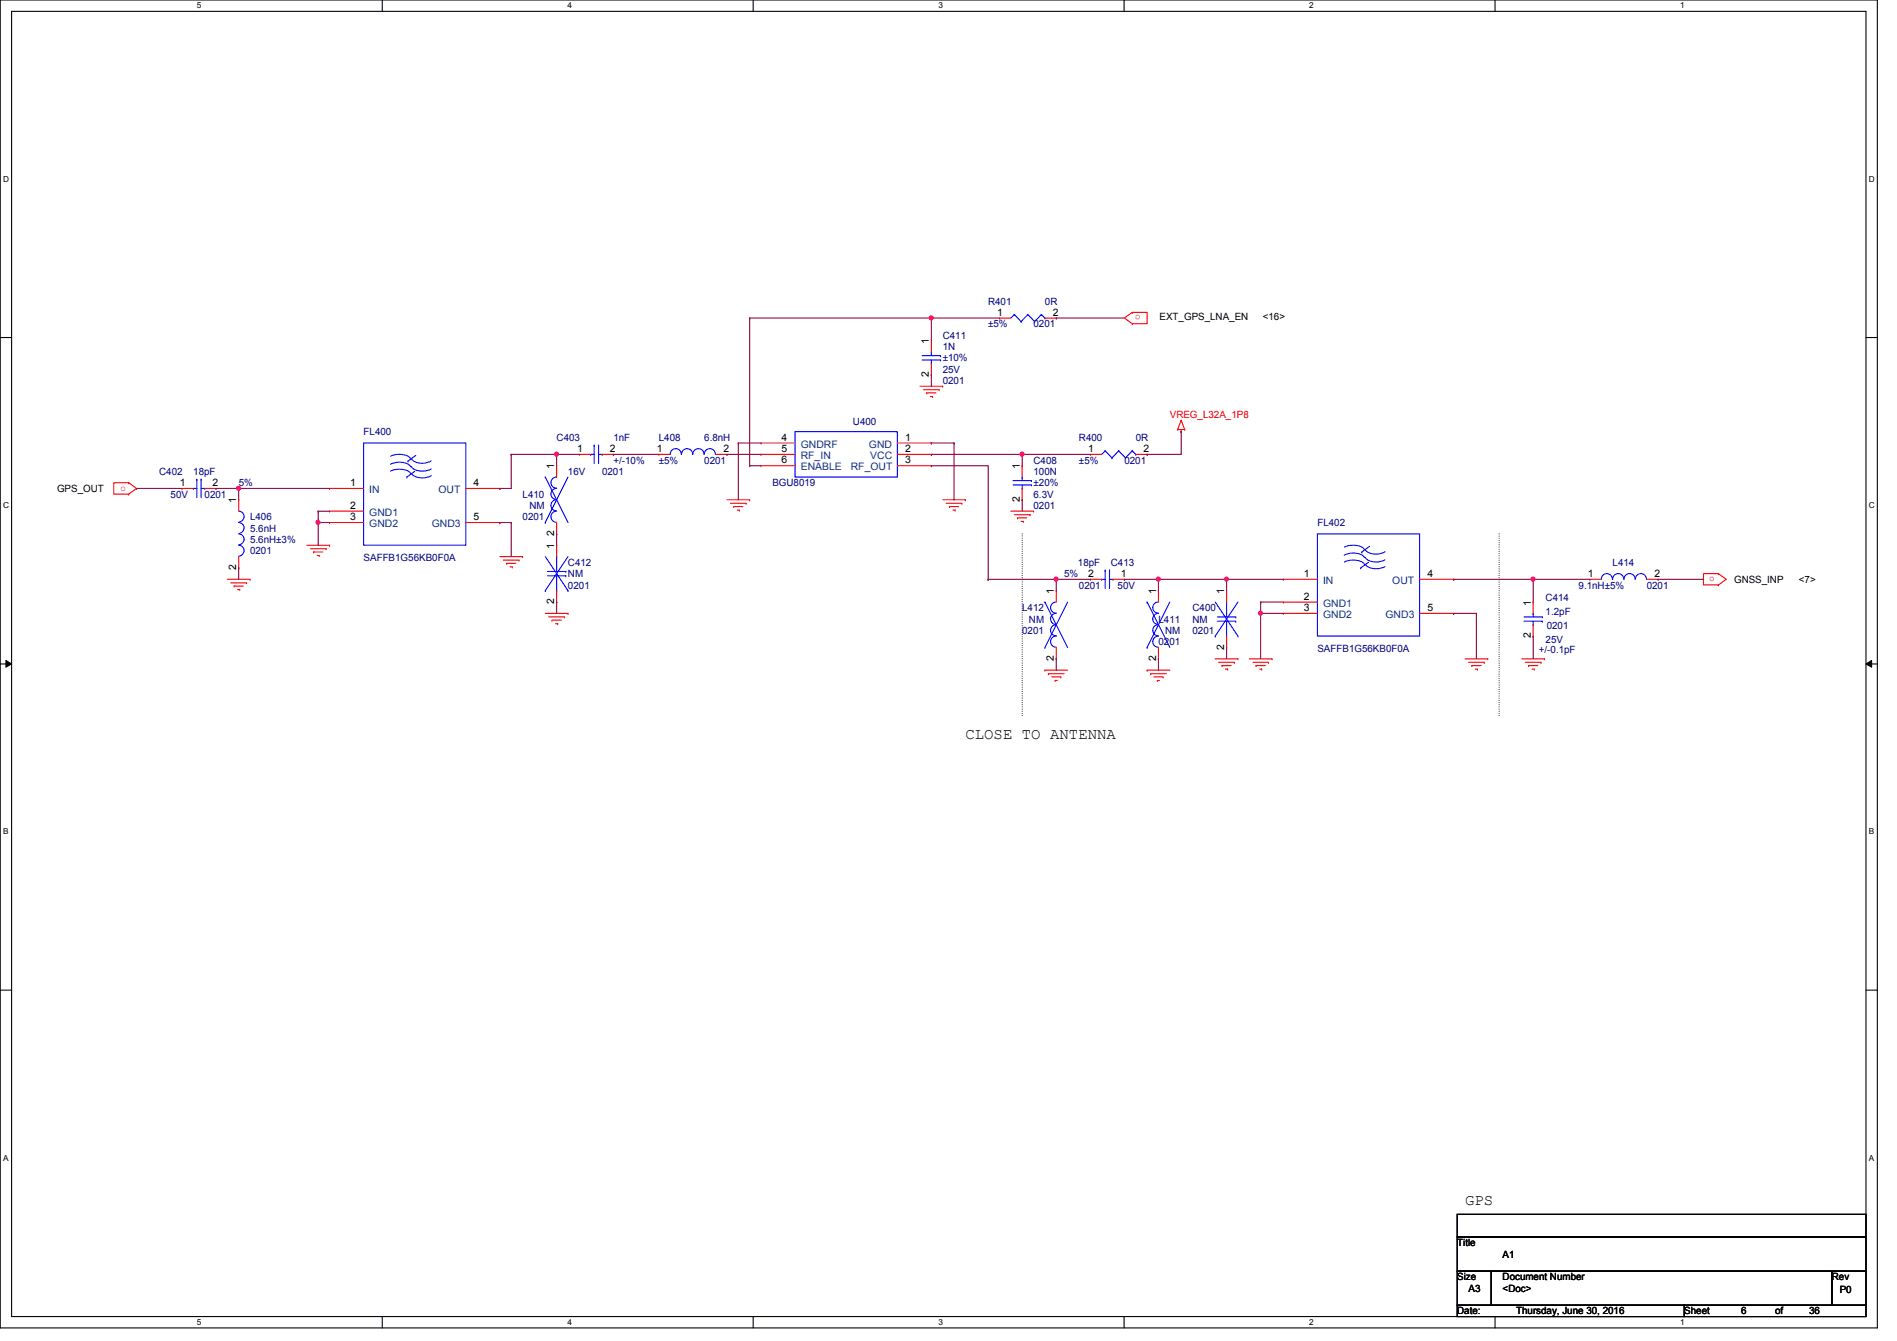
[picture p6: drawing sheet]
<svg xmlns="http://www.w3.org/2000/svg" width="297mm" height="210mm" viewBox="0 0 297 210" stroke-linecap="round" stroke-linejoin="round" font-family="sans-serif">
<path d="M0 0h294v207.9h-294zM1.8 1.8h290.4v204.3h-290.4z" fill="none" stroke="#000" stroke-width=".17"/>
<g fill="#fff">
<path d="M30.8 .2h.7v1.4h-.7z"/>
<path d="M30.8 206.2h.7v1.4h-.7z"/>
</g>
<path d="M59.9 0v1.8M59.9 206.1v1.8" fill="none" stroke="#000" stroke-width=".17"/>
<g fill="#fff">
<path d="M88.9 .2h.6v1.4h-.6z"/>
<path d="M88.9 206.2h.6v1.4h-.6z"/>
</g>
<path d="M117.9 0v1.8M117.9 206.1v1.8" fill="none" stroke="#000" stroke-width=".17"/>
<g fill="#fff">
<path d="M146.9 .2h.7v1.4h-.7z"/>
<path d="M146.9 206.2h.7v1.4h-.7z"/>
</g>
<path d="M176 0v1.8M176 206.1v1.8" fill="none" stroke="#000" stroke-width=".17"/>
<g fill="#fff">
<path d="M205 .2h.7v1.4h-.7z"/>
<path d="M205 206.2h.7v1.4h-.7z"/>
</g>
<path d="M234.1 0v1.8M234.1 206.1v1.8" fill="none" stroke="#000" stroke-width=".17"/>
<g fill="#fff">
<path d="M263.1 .2h.7v1.4h-.7z"/>
<path d="M263.1 206.2h.7v1.4h-.7z"/>
<path d="M.5 27.3h.9v1.4h-.9z"/>
<path d="M292.6 27.3h.9v1.4h-.9z"/>
<path d="M.5 78.4h.9v1.4h-.9z"/>
<path d="M292.6 78.4h.9v1.4h-.9z"/>
</g>
<path d="M0 52.8h1.8M292.2 52.8h1.8" fill="none" stroke="#000" stroke-width=".17"/>
<g fill="#fff">
<path d="M.5 129.5h.8v1.4h-.8z"/>
<path d="M292.6 129.5h.9v1.4h-.9z"/>
</g>
<path d="M0 103.9h1.8M292.2 103.9h1.8" fill="none" stroke="#000" stroke-width=".17"/>
<path d="M.9 103.4l.9 .5-.9 .5zM292.2 103.9l.9-.5v1z" fill="#000"/>
<path d="M.9 103.4l.9 .5-.9 .5zM292.2 103.9l.9-.5v1z" fill="none" stroke="#000" stroke-width=".16"/>
<g fill="#fff">
<path d="M.5 180.5h.8v1.4h-.8z"/>
<path d="M292.6 180.5h.9v1.4h-.9z"/>
</g>
<path d="M0 155h1.8M292.2 155h1.8M228.2 190.1h64v3.5h-64zM228.2 193.6h64v5.4h-64zM228.2 199h5.3v5.3h-5.3zM233.5 199h53.3v5.3h-53.3zM286.8 199h5.4v5.3h-5.4zM228.2 204.3h35.5v1.8h-35.5zM263.7 204.3h28.5v1.8h-28.5z" fill="none" stroke="#000" stroke-width=".17"/>
<path d="M160.1 83.6h.1M234.7 83.6v28.4M160.1 112v-28.4M234.7 112h.1" fill="none" stroke="#000" stroke-width=".17" stroke-dasharray="0 .3"/>
<g fill="none" stroke="#f00" stroke-width=".17">
<path d="M145.8 53.3h.1M145.8 58.7h.1M145.8 53.3v1.8M145.8 56.9v1.8M156.5 49.8h.1M156.5 49.8h1.8M163.6 49.8h1.8M165.4 49.8h.1M177.3 50.7h.1M177.3 48.9h.1M177.3 48.9h2.3v1.8h-2.3M177.3 48.9l-1.2 .9 1.2 .9"/>
<path d="M20.1 75.6h.1M20.1 77.3h.1M20.1 75.6h-2.3v1.7h2.3M20.1 75.6l1.3 .9-1.3 .8M28.5 76.5h.1M28.5 76.5h1.8M32 76.5h1.8M33.8 76.5h.1M37.4 78.2h.1M37.4 78.2v1.8M51.6 76.5h.1M51.6 76.5h5.3"/>
<path d="M72.9 76.5h5.4M78.3 76.5h.1M87.2 72.9h.1M87.2 72.9v1.8M90.7 71.1h.1M90.7 71.1h1.8M94.3 71.1h1.8M96.1 71.1h.1M103.2 71.1h.1M103.2 71.1h1.7M112.1 71.1h1.7M113.8 71.1h.1"/>
<path d="M113.8 78.2h3.6M114.4 78.8h2.4M114.9 79.3h.1M114.9 79.3h1.4M115.4 79.8h.4M115.8 79.8h.1M116.8 78.8h.1M117.4 78.2h.1M119.2 69.3h.1M119.2 71.1h.1M119.2 72.9h.1M119.2 71.1h5.3"/>
<path d="M119.2 69.3h5.3M119.2 72.9h5.3M140.5 71.1h5.3M140.5 69.3h5.3M140.5 72.9h5.3M144.1 60.5h3.5M144.6 61h2.5M145.1 61.5h.1M145.1 61.5h1.5M145.7 62.1h.3M145.8 69.3h.1M145.8 71.1h.1"/>
<path d="M145.8 72.9h.1M146 62.1h.1M147.1 61h.1M147.6 60.5h.1M147.6 78.2h3.6M148.2 78.8h2.4M148.7 79.3h.1M148.7 79.3h1.4M149.2 79.8h.4M149.6 79.8h.1M150.6 78.8h.1M151.2 78.2h.1"/>
<path d="M160.1 72.9h.1M160.1 78.2h.1M160.1 72.9v1.8M160.1 76.5v1.7M170.7 71.1h.1M170.7 71.1h1.8M177.8 71.1h1.8M179.6 71.1h.1M184.4 67.2h.1M184.4 67.2h1.1M185 67.6h.1M185 65.8h.1"/>
<path d="M185 67.2v.4M185 65.8l-.6 1.4M185 65.8l.5 1.4M185.5 67.2h.1M35.6 90.7h3.6M36.1 91.2h2.5M36.7 91.7h.1M36.7 91.7h1.4M37.2 92.3h.3M37.4 88.9h.1M37.4 87.1v1.8M37.5 92.3h.1"/>
<path d="M38.6 91.2h.1M39.2 90.7h.1M48 85.3h3.6M48.6 85.9h2.5M49.1 86.4h.1M49.1 86.4h1.4M49.7 87h.3M50 87h.1M51.1 85.9h.1M51.6 85.3h.1M51.6 81.8h.1M51.6 80h.1"/>
<path d="M51.6 80h5.3M51.6 81.8h5.3M72.9 81.8h5.4M78.3 81.8h.1M78.3 87.1h3.5M78.8 87.7h2.5M79.3 88.2h.1M79.3 88.2h1.5M79.9 88.7h.3M80.2 88.7h.1M81.3 87.7h.1M81.8 87.1h.1"/>
<path d="M85.4 96h3.5M85.9 96.6h2.5M86.4 97.1h.1M86.4 97.1h1.5M87 97.6h.3M87.2 83.6h.1M87.2 85.3h.1M87.2 94.2h.1M87.2 81.8v1.8M87.2 85.3v1.8M87.2 92.5v1.7M87.3 97.6h.1"/>
<path d="M88.4 96.6h.1M88.9 96h.1M158.3 80h3.5M158.8 80.6h2.5M159.3 81.1h.1M159.3 81.1h1.5M159.9 81.6h.3M160.2 81.6h.1M161.3 80.6h.1M161.8 80h.1M165.4 92.5h.1M165.4 92.5v1.7"/>
<path d="M170.7 90.7h.1M170.7 90.7h1.8M174.3 90.7h1.8M176.1 90.7h.1M181.4 92.5h.1M181.4 92.5v1.7M192.1 92.5h.1M192.1 92.5v1.7M192.1 99.6v1.7M201 90.7h.1M201 96h.1M201 94.2h.1"/>
<path d="M201 90.7h5.3M201 96h5.3M201 94.2h5.3M222.3 90.7h5.3M222.3 96h5.3M227.6 90.7h.1M227.6 96h.1M240.1 94.2h.1M240.1 99.6h.1M240.1 94.2v1.8M240.1 97.8v1.8M249 90.7h.1"/>
<path d="M249 90.7h1.7M257.8 90.7h1.8M259.6 90.7h.1M269.1 89.8h.1M269.1 91.6h.1M269.1 89.8h-2.4v1.8h2.4M269.1 89.8l1.2 .9-1.2 .9M163.6 104.9h.1M163.6 104.9h3.6M164.2 105.5h.1M164.2 105.5h2.4M164.7 106h1.4"/>
<path d="M165.2 106.5h.1M165.2 106.5h.4M165.4 103.1h.1M165.4 101.3v1.8M166.1 106h.1M179.6 104.9h.1M179.6 104.9h3.6M180.2 105.5h.1M180.2 105.5h2.4M180.7 106h1.4M181.2 106.5h.1M181.2 106.5h.4"/>
<path d="M181.4 103.1h.1M181.4 101.3v1.8M182.1 106h.1M190.3 103.1h3.5M190.8 103.7h2.5M191.3 104.2h.1M191.3 104.2h1.5M191.9 104.7h.3M192.1 101.3h.1M192.2 104.7h.1M193.3 103.7h.1M193.8 103.1h.1"/>
<path d="M195.6 103.1h3.6M196.2 103.7h2.4M196.7 104.2h.1M196.7 104.2h1.4M197.2 104.7h.4M197.6 104.7h.1M198.6 103.7h.1M199.2 103.1h.1M229.4 103.1h3.6M230 103.7h2.4M230.5 104.2h.1M230.5 104.2h1.4"/>
<path d="M231 104.7h.3M231.3 104.7h.1M232.4 103.7h.1M233 103.1h.1M238.3 103.1h3.5M238.8 103.7h2.5M239.3 104.2h.1M239.3 104.2h1.5M239.9 104.7h.3M240.2 104.7h.1M241.3 103.7h.1M241.8 103.1h.1"/>
</g>
<g fill="none" stroke="#00f" stroke-width=".17">
<path d="M144.4 55.7h2.9M144.4 56.3h2.9M145.8 55.1h.1M145.8 56.9h.1M145.8 55.1v.6M145.8 56.3v.6M147.3 55.7h.1M147.3 56.3h.1M158.8 49.2h.1M158.8 49.2l-.5 .6M158.8 49.2l1.1 1.1M159.9 50.3h.1"/>
<path d="M160.9 49.2h.1M160.9 49.2l-1 1.1M160.9 49.2l1.1 1.1M162 50.3h.1M163.1 49.2h.1M163.1 49.2l-1.1 1.1M163.1 49.2l.5 .6M163.6 49.8h.1M30.3 76.5h.1M30.3 76.5h.5M30.8 75h.1M30.8 75v2.9"/>
<path d="M31.5 75h.1M31.5 75v2.9M31.5 76.5h.5M32 76.5h.1M56.9 69.3h16v16h-16zM61.1 72.7a3 3 0 0 1 3.1 .1l.1 .3M61.2 71.4a3.1 3.1 0 0 1 3 .2l.1 .2M61.2 73.7a3.2 3.2 0 0 1 2.9 .2l.2 .2M63.7 74.7h.1M63.9 72.2h.1M64.4 73a2.5 2.5 0 0 0 3.1 .4M64.4 74.1a2.5 2.5 0 0 0 3.1 .4"/>
<path d="M64.4 71.8a2.43 2.43 0 0 0 3.1 .3M64.9 73.8l-1.2 .9M65.1 71.3l-1.2 .9M85.4 74.7h.1M85.4 74.7l3.5 7.1M87.2 74.7a.87 .87 0 0 0-.9 .8 .87 .87 0 0 0 .9 .9M87.2 76.5a.87 .87 0 0 0-.9 .8 .87 .87 0 0 0 .9 .9M87.2 78.2a.87 .87 0 0 0-.9 .9 .87 .87 0 0 0 .9 .9M88.9 74.7l-3.5 7.1M92.5 71.1h.1M92.5 71.1h.5M93 69.7h.1"/>
<path d="M93 69.7v2.9M93.7 69.7h.1M93.7 69.7v2.9M93.7 71.1h.6M94.3 71.1h.1M104.9 71.1a.87 .87 0 0 1 .9-.9 .87 .87 0 0 1 .9 .9M106.7 71.1a.87 .87 0 0 1 .9-.9 .87 .87 0 0 1 .9 .9M108.5 71.1a.87 .87 0 0 1 .9-.9 .87 .87 0 0 1 .8 .9M110.3 71.1a.87 .87 0 0 1 .8-.9 .87 .87 0 0 1 .9 .9M124.5 67.6h16v7.1h-16zM158.6 75.2h2.9M158.6 75.9h2.9"/>
<path d="M160.1 74.7h.1M160.1 76.5h.1M160.1 74.7v.5M160.1 75.9v.6M161.5 75.2h.1M161.5 75.9h.1M173.1 70.6h.1M173.1 70.6l-.6 .5M173.1 70.6l1 1.1M174.1 71.7h.1M175.2 70.6h.1M175.2 70.6l-1.1 1.1"/>
<path d="M175.2 70.6l1 1.1M176.2 71.7h.1M177.3 70.6h.1M177.3 70.6l-1.1 1.1M177.3 70.6l.5 .5M177.8 71.1h.1M37.4 80a.87 .87 0 0 1 .8 .9 .87 .87 0 0 1-.8 .8M37.4 81.8a.87 .87 0 0 1 .8 .9 .87 .87 0 0 1-.8 .8M37.4 83.6a.87 .87 0 0 1 .8 .8 .87 .87 0 0 1-.8 .9M37.4 85.3a.87 .87 0 0 1 .8 .9 .87 .87 0 0 1-.8 .9M85.4 81.8h.1M85.4 92.5h.1"/>
<path d="M85.4 87.1l3.5 5.4M85.7 89.5h2.9M85.7 90.1h2.9M87.2 80a.87 .87 0 0 0-.9 .9 .87 .87 0 0 0 .9 .8M87.2 87.1h.1M87.2 92.5h.1M87.2 87.1v2.4M87.2 90.1v2.4M88.6 89.5h.1M88.6 90.1h.1M88.9 92.5h.1M88.9 87.1l-3.5 5.4"/>
<path d="M163.6 94.2h.1M163.6 94.2l3.6 7.1M165.4 94.2a.87 .87 0 0 0-.9 .9 .87 .87 0 0 0 .9 .9M165.4 96a.87 .87 0 0 0-.9 .9 .87 .87 0 0 0 .9 .8M165.4 97.8a.87 .87 0 0 0-.9 .9 .87 .87 0 0 0 .9 .8M165.4 99.6a.87 .87 0 0 0-.9 .8 .87 .87 0 0 0 .9 .9M167.2 94.2l-3.6 7.1M172.5 90.7h.1M172.5 90.7h.6M173.1 89.2h.1M173.1 89.2v2.9M173.7 89.2h.1"/>
<path d="M173.7 89.2v2.9M173.7 90.7h.6M174.3 90.7h.1M179.6 94.2h.1M179.6 94.2l3.6 7.1M181.4 94.2a.87 .87 0 0 0-.9 .9 .87 .87 0 0 0 .9 .9M181.4 96a.87 .87 0 0 0-.9 .9 .87 .87 0 0 0 .9 .8M181.4 97.8a.87 .87 0 0 0-.9 .9 .87 .87 0 0 0 .9 .8M181.4 99.6a.87 .87 0 0 0-.9 .8 .87 .87 0 0 0 .9 .9M183.2 94.2l-3.6 7.1M190.3 99.6h.1M190.3 94.2l3.5 5.4"/>
<path d="M190.6 96.6h2.9M190.6 97.2h2.9M192.1 94.2h.1M192.1 99.6h.1M192.1 94.2v2.4M192.1 97.2v2.4M193.5 96.6h.1M193.5 97.2h.1M193.8 99.6h.1M193.8 94.2l-3.5 5.4M206.3 83.6h16v16h-16zM210.5 86.9a3 3 0 0 1 3 .2l.2 .2"/>
<path d="M210.5 85.6a3.1 3.1 0 0 1 3 .2l.2 .3M210.5 88a3.2 3.2 0 0 1 3 .1l.2 .2M213.1 88.9h.1M213.2 86.4h.1M213.8 87.2a2.5 2.5 0 0 0 3.1 .4M213.8 88.3a2.5 2.5 0 0 0 3.1 .4M213.8 86a2.43 2.43 0 0 0 3.1 .4M214.3 88l-1.2 .9M214.5 85.5l-1.3 .9M238.6 96.6h2.9M238.6 97.2h2.9M240.1 96h.1"/>
<path d="M240.1 97.8h.1M240.1 96v.6M240.1 97.2v.6M241.5 96.6h.1M241.5 97.2h.1M250.7 90.7a.87 .87 0 0 1 .9-.9 .87 .87 0 0 1 .9 .9M252.5 90.7a.87 .87 0 0 1 .9-.9 .87 .87 0 0 1 .9 .9M254.3 90.7a.87 .87 0 0 1 .9-.9 .87 .87 0 0 1 .8 .9M256.1 90.7a.87 .87 0 0 1 .8-.9 .87 .87 0 0 1 .9 .9M163.6 101.3h.1M179.6 101.3h.1"/>
</g>
<path d="M37.4 76.5h.1M37.4 76.5h14.2" fill="none" stroke="#800040" stroke-width=".17"/>
<circle cx="37.4" cy="76.4" r=".32" fill="#f0f"/>
<circle cx="37.4" cy="76.4" r=".32" fill="none" stroke="#f0f" stroke-width=".17"/>
<path d="M49.8 80h.1M49.8 81.8h.1M49.8 80h1.8M49.8 81.8v3.5M49.8 81.8h1.8" fill="none" stroke="#800040" stroke-width=".17"/>
<circle cx="49.8" cy="81.8" r=".32" fill="#f0f"/>
<circle cx="49.8" cy="81.8" r=".32" fill="none" stroke="#f0f" stroke-width=".17"/>
<g fill="none" stroke="#800040" stroke-width=".17">
<path d="M145.8 58.7h.1M145.8 49.8h.1M145.8 58.7v1.8M145.8 49.8h10.7M33.8 76.5h.1M33.8 76.5h3.6M37.4 76.5h.1M37.4 76.5v1.7M78.3 76.5h.1M80 71.1h.1M80 71.1v5.4h-1.7M87.2 71.1h.1"/>
<path d="M87.2 71.1h3.5M87.2 71.1v1.8M96.1 71.1h.1M96.1 71.1h7.1M113.8 71.1h.1M113.8 71.1h5.4M115.6 69.3h.1M115.6 69.3h3.6M115.6 69.3v8.9M160.1 78.2h.1M160.1 78.2v1.8M179.6 71.1h.1"/>
<path d="M185 67.6h.1M185 67.6v3.5h-5.4M49.8 80h.1M49.8 80v1.8M78.3 81.8h.1M78.3 81.8h1.7M87.2 83.6h.1M87.2 94.2h.1M87.2 83.6v1.7M87.2 94.2v1.8"/>
</g>
<circle cx="145.8" cy="49.8" r=".32" fill="#f0f"/>
<circle cx="145.8" cy="49.8" r=".32" fill="none" stroke="#f0f" stroke-width=".17"/>
<g fill="none" stroke="#800040" stroke-width=".17">
<path d="M117.4 49.8h.1M117.4 49.8h28.4M117.4 49.8v23.1M145.8 49.8h.1M145.8 49.8v3.5M165.4 49.8h.1M165.4 49.8h10.7M80 71.1h.1M80 71.1h7.2M117.4 72.9h.1M117.4 72.9h1.8M154.7 72.9v17.8"/>
<path d="M160.1 71.1h.1M160.1 71.1v1.8M160.1 71.1h10.6M154.7 90.7h.1"/>
</g>
<circle cx="87.1" cy="71.1" r=".32" fill="#f0f"/>
<circle cx="87.1" cy="71.1" r=".32" fill="none" stroke="#f0f" stroke-width=".17"/>
<path d="M21.4 76.5h.1M21.4 76.5h7.1M145.8 72.9h.1M145.8 71.1h.1M145.8 72.9h8.9M145.8 71.1h14.3M80 81.8h.1M80 81.8v5.3" fill="none" stroke="#800040" stroke-width=".17"/>
<circle cx="160" cy="71.1" r=".32" fill="#f0f"/>
<circle cx="160" cy="71.1" r=".32" fill="none" stroke="#f0f" stroke-width=".17"/>
<g fill="none" stroke="#800040" stroke-width=".17">
<path d="M145.8 69.3h.1M145.8 69.3h3.6M149.4 69.3h.1M149.4 69.3v8.9M37.4 88.9h.1M37.4 88.9v1.8M192.1 90.7h.1M192.1 90.7v1.8M197.4 94.2h.1M197.4 96h.1M197.4 94.2h3.6M197.4 94.2v1.8"/>
<path d="M197.4 96h3.6M192.1 101.3h.1M192.1 101.3v1.8"/>
</g>
<circle cx="197.4" cy="96" r=".32" fill="#f0f"/>
<circle cx="197.4" cy="96" r=".32" fill="none" stroke="#f0f" stroke-width=".17"/>
<path d="M192.1 90.7h.1M192.1 90.7h8.9M197.4 96h.1M197.4 96v7.1M227.6 90.7h.1M227.6 90.7h21.4M240.1 90.7h.1M240.1 90.7v3.5" fill="none" stroke="#800040" stroke-width=".17"/>
<circle cx="240" cy="90.7" r=".32" fill="#f0f"/>
<circle cx="240" cy="90.7" r=".32" fill="none" stroke="#f0f" stroke-width=".17"/>
<path d="M181.4 90.7h.1M181.4 90.7h10.7M227.6 96h.1M227.6 96h3.6M231.2 96h.1M231.2 96v7.1M240.1 99.6h.1M240.1 99.6v3.5M259.6 90.7h.1M259.6 90.7h7.1" fill="none" stroke="#800040" stroke-width=".17"/>
<circle cx="192" cy="90.7" r=".32" fill="#f0f"/>
<circle cx="192" cy="90.7" r=".32" fill="none" stroke="#f0f" stroke-width=".17"/>
<circle cx="181.4" cy="90.7" r=".32" fill="#f0f"/>
<circle cx="181.4" cy="90.7" r=".32" fill="none" stroke="#f0f" stroke-width=".17"/>
<path d="M165.4 90.7h.1M165.4 90.7v1.8M165.4 90.7h5.3M176.1 90.7h.1M176.1 90.7h5.3M181.4 90.7h.1M181.4 90.7v1.8M165.4 103.1h.1M165.4 103.1v1.8M181.4 103.1h.1M181.4 103.1v1.8" fill="none" stroke="#800040" stroke-width=".17"/>
<circle cx="165.4" cy="90.7" r=".32" fill="#f0f"/>
<circle cx="165.4" cy="90.7" r=".32" fill="none" stroke="#f0f" stroke-width=".17"/>
<path d="M154.7 90.7h.1M154.7 90.7h10.7" fill="none" stroke="#800040" stroke-width=".17"/>
<circle cx="37.4" cy="76.4" r=".32" fill="#f0f"/>
<circle cx="37.4" cy="76.4" r=".32" fill="none" stroke="#f0f" stroke-width=".17"/>
<circle cx="49.8" cy="81.8" r=".32" fill="#f0f"/>
<circle cx="49.8" cy="81.8" r=".32" fill="none" stroke="#f0f" stroke-width=".17"/>
<circle cx="145.8" cy="49.8" r=".32" fill="#f0f"/>
<circle cx="145.8" cy="49.8" r=".32" fill="none" stroke="#f0f" stroke-width=".17"/>
<circle cx="87.1" cy="71.1" r=".32" fill="#f0f"/>
<circle cx="87.1" cy="71.1" r=".32" fill="none" stroke="#f0f" stroke-width=".17"/>
<circle cx="160" cy="71.1" r=".32" fill="#f0f"/>
<circle cx="160" cy="71.1" r=".32" fill="none" stroke="#f0f" stroke-width=".17"/>
<circle cx="197.4" cy="96" r=".32" fill="#f0f"/>
<circle cx="197.4" cy="96" r=".32" fill="none" stroke="#f0f" stroke-width=".17"/>
<circle cx="240" cy="90.7" r=".32" fill="#f0f"/>
<circle cx="240" cy="90.7" r=".32" fill="none" stroke="#f0f" stroke-width=".17"/>
<circle cx="192" cy="90.7" r=".32" fill="#f0f"/>
<circle cx="192" cy="90.7" r=".32" fill="none" stroke="#f0f" stroke-width=".17"/>
<circle cx="181.4" cy="90.7" r=".32" fill="#f0f"/>
<circle cx="181.4" cy="90.7" r=".32" fill="none" stroke="#f0f" stroke-width=".17"/>
<circle cx="165.4" cy="90.7" r=".32" fill="#f0f"/>
<circle cx="165.4" cy="90.7" r=".32" fill="none" stroke="#f0f" stroke-width=".17"/>
<g font-size="2.5">
<text x="151.2" y="115.7">CLOSE TO ANTENNA</text>
<text x="229.4" y="188.6">GPS</text>
</g>
<g font-size="1.6" fill="#000080">
<text x="154.7" y="47.7">R401</text>
<text x="163.6" y="47.7">0R</text>
<text x="147.6" y="53">C411</text>
<text x="154.7" y="51.2">±5%</text>
<text x="161.8" y="51.2">0201</text>
<text x="147.6" y="54.8">1N</text>
<text x="147.6" y="58.3">25V</text>
<text x="147.6" y="56.6">±10%</text>
<text x="147.6" y="60.1">0201</text>
<text x="56.9" y="68.1">FL400</text>
<text x="87.2" y="69">C403</text>
<text x="96.1" y="69">1nF</text>
<text x="103.2" y="69">L408</text>
<text x="110.3" y="69">6.8nH</text>
<text x="133.6" y="66.5">U400</text>
<text x="168.9" y="69">R400</text>
<text x="177.8" y="69">0R</text>
<text x="24.9" y="74.3">C402</text>
<text x="26.7" y="77.9">50V</text>
<text x="30.3" y="74.3">18pF</text>
<text x="32" y="77.9">0201</text>
<text x="37.4" y="76.1">5%</text>
<text x="81.8" y="77.9">L410</text>
<text x="88.9" y="74.3">16V</text>
<text x="94.3" y="74.3">0201</text>
<text x="96.1" y="72.6">+/-10%</text>
<text x="103.2" y="72.6">±5%</text>
<text x="110.3" y="72.6">0201</text>
<text x="120.9" y="76.1">BGU8019</text>
<text x="161.8" y="72.6">C408</text>
<text x="161.8" y="74.3">100N</text>
<text x="161.8" y="77.9">6.3V</text>
<text x="161.8" y="76.1">±20%</text>
<text x="168.9" y="72.6">±5%</text>
<text x="176.1" y="72.6">0201</text>
<text x="39.2" y="81.4">L406</text>
<text x="39.2" y="83.2">5.6nH</text>
<text x="81.8" y="81.4">0201</text>
<text x="82.9" y="79.7">NM</text>
<text x="161.8" y="79.7">0201</text>
<text x="206.3" y="82.3">FL402</text>
<text x="39.2" y="85">5.6nH±3%</text>
<text x="39.2" y="86.8">0201</text>
<text x="56.9" y="87.8">SAFFB1G56KB0F0A</text>
<text x="88.9" y="88.6">C412</text>
<text x="168.8" y="88.6">18pF</text>
<text x="173.9" y="88.6">C413</text>
<text x="252.5" y="88.6">L414</text>
<text x="88.9" y="90.3">NM</text>
<text x="88.9" y="92.1">0201</text>
<text x="160.1" y="95.7">L412</text>
<text x="166.6" y="90.3">5%</text>
<text x="168.9" y="92.1">0201</text>
<text x="175" y="92.1">50V</text>
<text x="186.7" y="95.7">C400</text>
<text x="242" y="94.1">C414</text>
<text x="247.2" y="92.1">9.1nH±5%</text>
<text x="257.8" y="92.1">0201</text>
<text x="160.1" y="99.2">0201</text>
<text x="161.1" y="97.5">NM</text>
<text x="181.4" y="97.5">L411</text>
<text x="181.4" y="101">0201</text>
<text x="182.5" y="99.2">NM</text>
<text x="186.7" y="97.5">NM</text>
<text x="186.7" y="99.2">0201</text>
<text x="242" y="96.2">1.2pF</text>
<text x="242" y="100.7">25V</text>
<text x="242.2" y="98.5">0201</text>
<text x="206.3" y="102.1">SAFFB1G56KB0F0A</text>
<text x="241" y="102.2">+/-0.1pF</text>
</g>
<g font-size="1.6">
<text x="145.5" y="53.9" transform="rotate(-90 145.5 53.9)">1</text>
<text x="156.2" y="49.4">1</text>
<text x="164.8" y="49.4">2</text>
<text x="181.6" y="50.2">EXT_GPS_LNA_EN</text>
<text x="197.7" y="50.2">&lt;16&gt;</text>
<text x="145.5" y="59" transform="rotate(-90 145.5 59)">2</text>
<text x="90.4" y="70.7">1</text>
<text x="95.5" y="70.7">2</text>
<text x="102.8" y="70.7">1</text>
<text x="113.3" y="70.7">2</text>
<text x="122.4" y="69">4</text>
<text x="122.4" y="70.7">5</text>
<text x="141.7" y="69">1</text>
<text x="141.7" y="70.7">2</text>
<text x="170.4" y="70.7">1</text>
<text x="179.1" y="70.7">2</text>
<text x="8.9" y="77">GPS_OUT</text>
<text x="28.1" y="76.1">1</text>
<text x="33.3" y="76.1">2</text>
<text x="54.8" y="76.1">1</text>
<text x="74.2" y="76.1">4</text>
<text x="86.8" y="73.4" transform="rotate(-90 86.8 73.4)">1</text>
<text x="122.4" y="72.5">6</text>
<text x="141.7" y="72.5">3</text>
<text x="159.7" y="73.4" transform="rotate(-90 159.7 73.4)">1</text>
<text x="37" y="78.8" transform="rotate(-90 37 78.8)">1</text>
<text x="54.8" y="81.4">3</text>
<text x="54.8" y="79.6">2</text>
<text x="74.2" y="81.4">5</text>
<text x="86.8" y="83.9" transform="rotate(-90 86.8 83.9)">2</text>
<text x="159.7" y="78.6" transform="rotate(-90 159.7 78.6)">2</text>
<text x="37" y="89.2" transform="rotate(-90 37 89.2)">2</text>
<text x="86.8" y="85.9" transform="rotate(-90 86.8 85.9)">1</text>
<text x="86.8" y="94.6" transform="rotate(-90 86.8 94.6)">2</text>
<text x="165" y="93" transform="rotate(-90 165 93)">1</text>
<text x="170.4" y="90.3">2</text>
<text x="175.5" y="90.3">1</text>
<text x="181" y="93" transform="rotate(-90 181 93)">1</text>
<text x="191.7" y="93" transform="rotate(-90 191.7 93)">1</text>
<text x="204.2" y="90.3">1</text>
<text x="204.2" y="95.6">3</text>
<text x="204.2" y="93.9">2</text>
<text x="223.5" y="90.3">4</text>
<text x="223.5" y="95.6">5</text>
<text x="239.7" y="94.8" transform="rotate(-90 239.7 94.8)">1</text>
<text x="248.6" y="90.3">1</text>
<text x="259.1" y="90.3">2</text>
<text x="271.5" y="91.2">GNSS_INP</text>
<text x="281.7" y="91.2">&lt;7&gt;</text>
<text x="191.7" y="101.7" transform="rotate(-90 191.7 101.7)">2</text>
<text x="239.7" y="99.9" transform="rotate(-90 239.7 99.9)">2</text>
<text x="165" y="103.5" transform="rotate(-90 165 103.5)">2</text>
<text x="181" y="103.5" transform="rotate(-90 181 103.5)">2</text>
<text x="228.2" y="195.1">Title</text>
<text x="235.3" y="196.8">A1</text>
<text x="228.2" y="200.4">Size</text>
<text x="230" y="202.2">A3</text>
<text x="235.3" y="200.4">Document Number</text>
<text x="235.3" y="202.2">&lt;Doc&gt;</text>
<text x="286.8" y="200.4">Rev</text>
<text x="288.1" y="202.4">P0</text>
<text x="228.2" y="205.7">Date:</text>
<text x="237.4" y="205.7">Thursday, June 30, 2016</text>
<text x="263.7" y="205.7">Sheet</text>
<text x="272.6" y="205.7">6</text>
<text x="278" y="205.7">of</text>
<text x="283.3" y="205.7">36</text>
</g>
<g font-size="1.6" fill="#f00">
<text x="178.6" y="49.4" transform="rotate(180 178.6 49.4)">o</text>
<text x="183.2" y="65.4">VREG_L32A_1P8</text>
<text x="18.9" y="76.8">o</text>
<text x="267.6" y="91">o</text>
</g>
<g font-size="1.6" fill="#004080">
<text x="125.4" y="70.1">GNDRF</text>
<text x="125.4" y="71.8">RF_IN</text>
<text x="136.1" y="70.1">GND</text>
<text x="136.3" y="71.8">VCC</text>
<text x="57.8" y="77.2">IN</text>
<text x="68.7" y="77.2">OUT</text>
<text x="125.4" y="73.6">ENABLE</text>
<text x="133.2" y="73.6">RF_OUT</text>
<text x="57.8" y="82.5">GND2</text>
<text x="57.8" y="80.7">GND1</text>
<text x="67.6" y="82.5">GND3</text>
<text x="207.2" y="91.4">IN</text>
<text x="207.2" y="95">GND1</text>
<text x="218" y="91.4">OUT</text>
<text x="207.2" y="96.7">GND2</text>
<text x="217" y="96.7">GND3</text>
</g>
<g font-size="1.3">
<text x="30.8" y="1.3">5</text>
<text x="88.9" y="1.3">4</text>
<text x="146.9" y="1.3">3</text>
<text x="205" y="1.3">2</text>
<text x="263.1" y="1.3">1</text>
<text x=".5" y="28.4">D</text>
<text x="292.6" y="28.4">D</text>
<text x=".5" y="79.5">C</text>
<text x="292.6" y="79.5">C</text>
<text x=".5" y="130.6">B</text>
<text x="292.6" y="130.6">B</text>
<text x=".5" y="181.7">A</text>
<text x="292.6" y="181.7">A</text>
<text x="30.8" y="207.4">5</text>
<text x="88.9" y="207.4">4</text>
<text x="146.9" y="207.4">3</text>
<text x="205" y="207.4">2</text>
<text x="263.1" y="207.4">1</text>
</g>
</svg>
